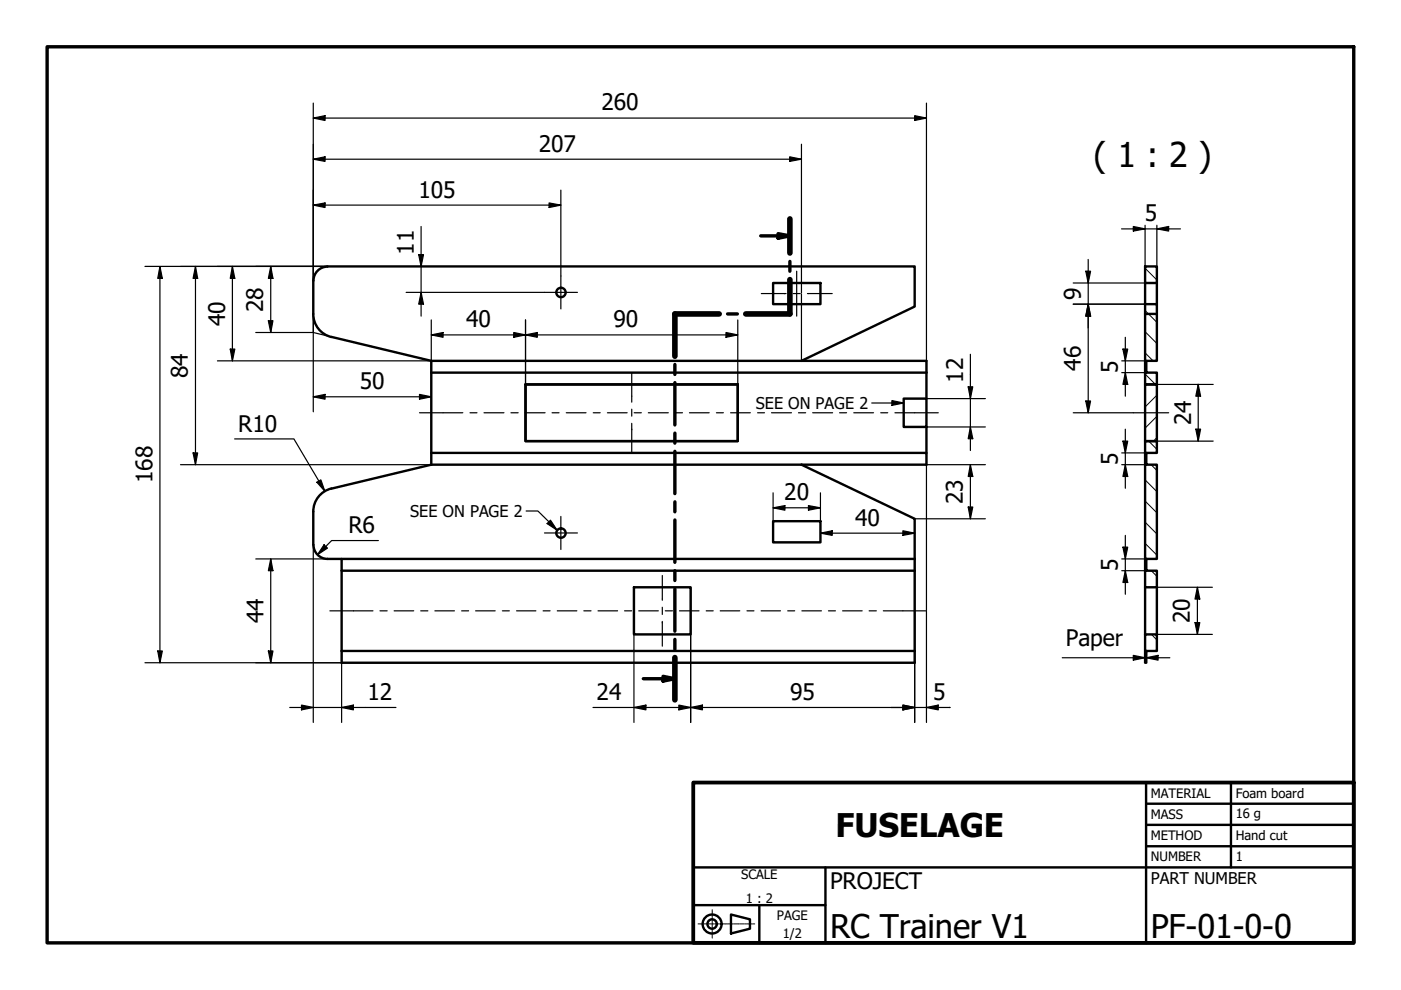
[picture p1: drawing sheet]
<svg xmlns="http://www.w3.org/2000/svg" width="297mm" height="210mm" viewBox="0 0 297 210" stroke-linecap="round" stroke-linejoin="round" font-family="sans-serif">
<!-- layer: Hatch (ISO) -->
<g fill="none" stroke="#000" stroke-width=".21">
<path d="M242.8 56.9l2.5 2.5M242.8 79.3l2.2 2.2M242.8 74.8l1.7 1.7M242.8 70.3l2.5 2.5M242.8 65.8l2.5 2.5M242.8 97.3l.2 .2M243.1 81.5l-.3 .3M243.5 93.5l1.8 1.8M244.1 98.5l1.2 1.3M245.3 92.8l-.7 .7M245.3 88.3l-2.5 2.5M245.3 83.8l-2.5 2.5"/>
<path d="M242.8 119.7l.2 .2M242.8 115.2l2.5 2.5M242.8 110.7l2.5 2.5M242.8 106.2l2.5 2.5M242.8 101.7l2.5 2.5M242.8 124.2l.3 .3M242.8 137.7l.3 .3M244.1 121l1.2 1.2M244.1 134.5l1.2 1.2"/>
</g>
<!-- layer: Visible (ISO) -->
<g fill="none" stroke="#000" stroke-width=".51">
<path d="M66.4 59.5v7.1a5 5 0 0 0 3.9 4.9l21.1 5M66.5 59.5a2.98 2.98 0 0 1 2.9-3h124.5v8.5l-24 11.5M242.8 56.5h2.5v3.5h-2.5zM91.4 76.5h105v8M91.4 76.5v22M91.4 79h105M163.9 60h10v4.5h-10zM242.8 66.6h2.5v9.9h-2.3v2.5h2.3v2.5h-2.5zM242.8 64.5h2.5v2.1M242.8 60v6.6M245.3 60v4.5M91.4 96h105v2.5h-105"/>
<path d="M91.4 98.5l-21.1 5.1M111.4 81.5h45v12h-45zM169.9 98.5l24 11.5v8.5M191.6 84.5h4.8v6h-4.8zM196.4 90.5v5.5M242.8 81.5h2.5v12h-2.5zM242.8 93.5h2.5v2.5h-2.3v2.5h2.3v20h-2.3v2.5h2.3v3.5h-2.5zM66.5 115.5a2.98 2.98 0 0 0 2.9 3h124.5M70.3 103.6a5 5 0 0 0-3.9 4.9v7M72.4 118.5v22h121.5v-22M163.9 110.5h10v4.5h-10zM72.4 138h121.5"/>
<path d="M72.4 121h121.5M134.4 124.5h12v10h-12zM242.8 134.5h2.5v3.5h-2.3v2.5h-.2zM242.8 124.5v10M245.3 124.5v10"/>
<circle cx="118.9" cy="62" r=".99"/>
<circle cx="118.9" cy="113" r=".99"/>
</g>
<!-- layer: Section Line (ISO) -->
<g fill="none" stroke="#000" stroke-width=".72">
<path d="M161.3 50h6.2M165 49.5l2.5 .5-2.5 .5zM167.5 46.4v7.3M167.5 55.4v2.1M167.5 59.3v7.3h-9.4M143.1 77.3v2.1M152.5 66.6h-9.4v8.9M154.3 66.6h2M143.1 81.1v9M143.1 91.8v2.2M143.1 95.7v9M143.1 106.4v2.1"/>
<path d="M143.1 110.3v8.9M143.1 121v2.1M143.1 124.9v8.9M143.1 135.6v2.1M143.1 139.4v9M136.4 143.9h6.7M140.6 143.4l2.5 .5-2.5 .5z"/>
</g>
<path d="M167.5 46.4v7.3M167.5 59.3v7.3h-9.4M152.5 66.6h-9.4v8.9M143.1 139.4v9" fill="none" stroke="#000" stroke-width="1.2"/>
<g fill="#000">
<path d="M165 49.5l2.5 .5-2.5 .5z" fill-rule="evenodd"/>
<path d="M140.6 143.4l2.5 .5-2.5 .5z" fill-rule="evenodd"/>
</g>
<!-- layer: Title (ISO) -->
<g fill="none" stroke="#000" stroke-width=".51">
<path d="M243 179.4h44M243 174.9h44M243 170.4h44M243 165.9v34M261 165.9v18M147 191.9h28M147 183.9h140M155 193.9l4 1v2l-4 1zM161 191.9v8M175 183.9v16"/>
<circle cx="151" cy="195.9" r="2.01"/>
<circle cx="151" cy="195.9" r=".99"/>
</g>
<g fill="none" stroke="#000" stroke-width=".21">
<path d="M148 195.9h.5M148.5 195.9h.3M148.9 195.9h.9M149.9 195.9h.2M150.2 195.9h.9M151 192.9v.4M151 193.4v.2M151 193.7v.8M151 194.6v.2M151 194.9v.8M151 195.8v.2M151 196.1v.8"/>
<path d="M151 197v.2M151 197.3v.8M151 198.2v.2M151 198.5v.4M151.2 195.9h.2M151.6 195.9h.8M152.6 195.9h.2M152.9 195.9h.9M153.9 195.9h.2M154.2 195.9h.9M155.2 195.9h.2M155.6 195.9h.9"/>
<path d="M156.5 195.9h.3M156.9 195.9h.9M157.9 195.9h.2M158.2 195.9h.9M159.2 195.9h.2M159.6 195.9h.4"/>
</g>
<path d="M147 165.9h140v34h-140z" fill="none" stroke="#000" stroke-width=".8"/>
<!-- layer: Border (ISO) -->
<path d="M10 9.9h277v190h-277z" fill="none" stroke="#000" stroke-width=".72"/>
<!-- layer: Sketch Geometry (ISO) -->
<path d="M66.4 66.6v3.9l3.9 .9" fill="none" stroke="#000" stroke-width=".25"/>
<!-- layer: Centerline (ISO) -->
<g fill="none" stroke="#000" stroke-width=".25">
<path d="M168.9 57.5v9.5M133.9 79v6.3M161.4 62.2h5.3M168.2 62.2h1.5M171.2 62.2h5.2M88.9 87.5h9.2M99.7 87.5h1.4M102.6 87.5h4.2M108.3 87.5h1.6M111.3 87.5h4.3M117.1 87.5h1.4M120.1 87.5h4.1"/>
<path d="M125.8 87.5h1.5M128.8 87.5h4.2M133.9 86.8v1.4M133.9 89.8v6.2M134.5 87.5h1.5M137.5 87.5h4.2M143.2 87.5h1.5M146.2 87.5h4.2M151.9 87.5h1.5M154.9 87.5h4.2M160.6 87.5h1.5M163.6 87.5h4.2"/>
<path d="M169.3 87.5h1.5M172.3 87.5h4.2M178 87.5h1.5M181 87.5h4.2M186.7 87.5h1.5M189.7 87.5h9.2M240.3 87.5h7.5M69.9 129.5h9.2M80.6 129.5h1.5M83.6 129.5h4.1M89.2 129.5h1.5M92.2 129.5h4.2"/>
<path d="M97.9 129.5h1.5M100.8 129.5h4.2M106.5 129.5h1.5M109.5 129.5h4.1M115.1 129.5h1.5M118.2 129.5h4.1M123.8 129.5h1.5M126.8 129.5h4.1M132.4 129.5h1.5M135.4 129.5h4.2M140.4 122v5.3M140.4 128.7v1.6"/>
<path d="M140.4 131.8v5.2M141.1 129.5h1.5M144.1 129.5h4.1M149.7 129.5h1.5M152.7 129.5h4.1M158.4 129.5h1.5M161.4 129.5h4.1M167 129.5h1.5M170 129.5h4.2M175.6 129.5h1.5M178.6 129.5h4.2M184.3 129.5h1.5"/>
<path d="M187.3 129.5h9.1"/>
</g>
<!-- layer: Center Mark (ISO) -->
<path d="M118.9 58.5v7M115.4 62h7M115.4 113h7M118.9 109.5v7" fill="none" stroke="#000" stroke-width=".25"/>
<!-- layer: Dimension (ISO) -->
<g fill="none" stroke="#000" stroke-width=".25">
<path d="M66.4 25l2.5-.5v1zM66.4 33.8l2.5-.6v1zM66.4 25h130M66.4 21.9v37.6M66.4 33.8h103.5M167.4 33.2l2.5 .6-2.5 .4zM169.9 30.6v31.6M193.9 24.5l2.5 .5-2.5 .5zM196.4 21.9v57.1M30.7 56.5h38.7M33.9 56.5l.5 2.5h-1zM33.9 56.5v84"/>
<path d="M41.4 56.5l.5 2.5h-1zM41.4 56.5v42M49.3 56.5l.5 2.5h-1zM49.3 56.5v20M57.4 56.5l.5 2.5h-1zM57.4 56.5v14M66.4 43.5l2.5-.5v1zM66.4 43.5h52.5M88.8 54h1l-.5 2.5zM89.3 48v19M116.4 43l2.5 .5-2.5 .5zM118.9 40.3v18.2"/>
<path d="M230.2 57.5h1l-.5 2.5zM230.7 55v32.5M237.8 48.5h12.5M240.3 48l2.5 .5-2.5 .5zM242.8 47.8v8.7M245.3 48.5l2.5-.5v1zM245.3 47.8v16.7M46.1 76.5h45.3M48.8 74h1l-.5 2.5zM54.2 70.5h12.2M56.9 68h1l-.5 2.5zM66.4 66.6v20.7"/>
<path d="M86.1 62h29.3M89.3 62l.5 2.5h-1zM91.4 71l2.5-.5v1zM91.4 71h65M91.4 67.8v11.2M108.9 70.5l2.5 .5-2.5 .5zM111.4 71l2.5-.5v1zM111.4 67.8v13.7M153.9 70.5l2.5 .5-2.5 .5zM156.4 67.8v13.7M169.9 62.4v14.1M205.7 75.1v20.4"/>
<path d="M227.5 60h15.3M227.5 64.5h15.3M230.7 64.5l.5 2.5h-1zM237.8 79h5.2M237.8 76.5h5.2M238.1 74h1l-.5 2.5zM238.6 79l.5 2.5h-1zM238.6 71.5v12.5M38.3 98.5h53.1M40.9 96h1l-.5 2.5zM49.7 93.1h12.6l6.6 11.1M66.4 84.1l2.5-.5v1z"/>
<path d="M66.4 84.1h25M88.9 83.6l2.5 .5-2.5 .5zM191.6 84.5h17.3M191.6 90.5h17.3M196.4 96v33.4M196.4 98.5h12.5M205.3 82h.9l-.5 2.5zM205.7 98.5l.5 2.5h-.9zM205.7 90.5l.5 2.5h-.9zM205.7 98.5v11.5M227.5 87.5h12.8M230.2 85h1l-.5 2.5z"/>
<path d="M237.8 98.5h5.2M237.8 96h5.2M238.1 93.5h1l-.5 2.5zM238.6 98.5l.5 2.5h-1zM238.6 91v12.5M245.3 93.5h11.9M245.3 81.5h11.9M253.5 91h1.1l-.6 2.5zM254 81.5l.6 2.5h-1.1zM254 81.5v12M54.2 118.5h15.2M57.4 118.5l.5 2.5h-1z"/>
<path d="M57.4 118.5v22M66.4 115.5v37.7M67.2 102.2l.8-.5 .9 2.5zM68.7 115.5l.7 .7-2.1 1.4zM80.2 114.6h-9.9l-3 3M163.9 107.7l2.5-.5v1zM163.9 107.7h10M163.9 104.5v6M171.4 107.2l2.5 .5-2.5 .5zM173.9 113l2.5-.5v1zM173.9 104.5v6M173.9 113h20"/>
<path d="M191.4 112.5l2.5 .5-2.5 .5zM193.9 110h15M193.9 118.5v10.9M205.3 107.5h.9l-.5 2.5zM237.8 118.5h5.2M238.1 116h1l-.5 2.5zM238.6 113.5v12.5M33.4 138h1l-.5 2.5zM56.9 138h1l-.5 2.5zM72.4 138v15.2M134.4 124.5v4.9M134.4 129.6v23.6"/>
<path d="M146.4 124.5v4.9M146.4 129.6v23.6M193.9 129.6v23.6M196.4 129.6v23.6M225.2 139.5h22.8M237.8 121h5.2M238.6 121l.5 2.5h-1zM240.3 139l2.5 .5-2.5 .5zM243 139.5l2.5-.5v1zM245.3 124.5h11.7M245.3 134.5h11.7M253.4 132h1l-.5 2.5z"/>
<path d="M253.9 124.5l.5 2.5h-1zM253.9 124.5v10M30.7 140.5h41.7M61.4 150h22.5M63.9 149.5l2.5 .5-2.5 .5zM72.4 150l2.5-.5v1zM125.7 150h75.7M134.4 150l2.5-.5v1zM143.9 149.5l2.5 .5-2.5 .5zM146.4 150l2.5-.5v1zM191.4 149.5l2.5 .5-2.5 .5zM196.4 150l2.5-.5v1z"/>
</g>
<g fill="#000">
<path d="M66.4 25l2.5-.5v1z" fill-rule="evenodd"/>
<path d="M66.4 33.8l2.5-.6v1z" fill-rule="evenodd"/>
<path d="M167.4 33.2l2.5 .6-2.5 .4z" fill-rule="evenodd"/>
<path d="M193.9 24.5l2.5 .5-2.5 .5z" fill-rule="evenodd"/>
<path d="M33.9 56.5l.5 2.5h-1z" fill-rule="evenodd"/>
<path d="M41.4 56.5l.5 2.5h-1z" fill-rule="evenodd"/>
<path d="M49.3 56.5l.5 2.5h-1z" fill-rule="evenodd"/>
<path d="M57.4 56.5l.5 2.5h-1z" fill-rule="evenodd"/>
<path d="M66.4 43.5l2.5-.5v1z" fill-rule="evenodd"/>
<path d="M88.8 54h1l-.5 2.5z" fill-rule="evenodd"/>
<path d="M116.4 43l2.5 .5-2.5 .5z" fill-rule="evenodd"/>
<path d="M230.2 57.5h1l-.5 2.5z" fill-rule="evenodd"/>
<path d="M240.3 48l2.5 .5-2.5 .5z" fill-rule="evenodd"/>
<path d="M245.3 48.5l2.5-.5v1z" fill-rule="evenodd"/>
<path d="M48.8 74h1l-.5 2.5z" fill-rule="evenodd"/>
<path d="M56.9 68h1l-.5 2.5z" fill-rule="evenodd"/>
<path d="M89.3 62l.5 2.5h-1z" fill-rule="evenodd"/>
<path d="M91.4 71l2.5-.5v1z" fill-rule="evenodd"/>
<path d="M108.9 70.5l2.5 .5-2.5 .5z" fill-rule="evenodd"/>
<path d="M111.4 71l2.5-.5v1z" fill-rule="evenodd"/>
<path d="M153.9 70.5l2.5 .5-2.5 .5z" fill-rule="evenodd"/>
<path d="M230.7 64.5l.5 2.5h-1z" fill-rule="evenodd"/>
<path d="M230.7 64.5l.5 2.5h-1z" fill-rule="evenodd"/>
<path d="M238.1 74h1l-.5 2.5z" fill-rule="evenodd"/>
<path d="M40.9 96h1l-.5 2.5z" fill-rule="evenodd"/>
<path d="M66.4 84.1l2.5-.5v1z" fill-rule="evenodd"/>
<path d="M88.9 83.6l2.5 .5-2.5 .5z" fill-rule="evenodd"/>
<path d="M205.3 82h.9l-.5 2.5z" fill-rule="evenodd"/>
<path d="M205.7 90.5l.5 2.5h-.9z" fill-rule="evenodd"/>
<path d="M230.2 85h1l-.5 2.5z" fill-rule="evenodd"/>
<path d="M238.1 93.5h1l-.5 2.5z" fill-rule="evenodd"/>
<path d="M238.6 79l.5 2.5h-1z" fill-rule="evenodd"/>
<path d="M253.5 91h1.1l-.6 2.5z" fill-rule="evenodd"/>
<path d="M254 81.5l.6 2.5h-1.1z" fill-rule="evenodd"/>
<path d="M67.2 102.2l.8-.5 .9 2.5z" fill-rule="evenodd"/>
<path d="M68.7 115.5l.7 .7-2.1 1.4z" fill-rule="evenodd"/>
<path d="M163.9 107.7l2.5-.5v1z" fill-rule="evenodd"/>
<path d="M171.4 107.2l2.5 .5-2.5 .5z" fill-rule="evenodd"/>
<path d="M173.9 113l2.5-.5v1z" fill-rule="evenodd"/>
<path d="M191.4 112.5l2.5 .5-2.5 .5z" fill-rule="evenodd"/>
<path d="M205.3 107.5h.9l-.5 2.5z" fill-rule="evenodd"/>
<path d="M205.7 98.5l.5 2.5h-.9z" fill-rule="evenodd"/>
<path d="M238.1 116h1l-.5 2.5z" fill-rule="evenodd"/>
<path d="M238.6 98.5l.5 2.5h-1z" fill-rule="evenodd"/>
<path d="M33.4 138h1l-.5 2.5z" fill-rule="evenodd"/>
<path d="M56.9 138h1l-.5 2.5z" fill-rule="evenodd"/>
<path d="M57.4 118.5l.5 2.5h-1z" fill-rule="evenodd"/>
<path d="M238.6 121l.5 2.5h-1z" fill-rule="evenodd"/>
<path d="M240.3 139l2.5 .5-2.5 .5z" fill-rule="evenodd"/>
<path d="M243 139.5l2.5-.5v1z" fill-rule="evenodd"/>
<path d="M253.4 132h1l-.5 2.5z" fill-rule="evenodd"/>
<path d="M253.9 124.5l.5 2.5h-1z" fill-rule="evenodd"/>
<path d="M63.9 149.5l2.5 .5-2.5 .5z" fill-rule="evenodd"/>
<path d="M72.4 150l2.5-.5v1z" fill-rule="evenodd"/>
<path d="M134.4 150l2.5-.5v1z" fill-rule="evenodd"/>
<path d="M143.9 149.5l2.5 .5-2.5 .5z" fill-rule="evenodd"/>
<path d="M146.4 150l2.5-.5v1z" fill-rule="evenodd"/>
<path d="M191.4 149.5l2.5 .5-2.5 .5z" fill-rule="evenodd"/>
<path d="M191.4 149.5l2.5 .5-2.5 .5z" fill-rule="evenodd"/>
<path d="M196.4 150l2.5-.5v1z" fill-rule="evenodd"/>
</g>
<!-- layer: Symbol (ISO) -->
<path d="M184.8 85.4h6.8M189.1 84.9l2.5 .5-2.5 .6zM111.5 108.3h2.5l4.1 4.1M116 111l.7-.7 1.4 2.1z" fill="none" stroke="#000" stroke-width=".25"/>
<g fill="#000">
<path d="M189.1 84.9l2.5 .5-2.5 .6z" fill-rule="evenodd"/>
<path d="M116 111l.7-.7 1.4 2.1z" fill-rule="evenodd"/>
</g>
<text font-size="7.2" x="231.9" y="35.3">( 1 : 2 )</text>
<g font-size="6.9">
<text x="177.2" y="177.4">FUSELAGE</text>
<text x="176" y="198.8">RC Trainer V1</text>
<text x="244" y="198.8">PF-01-0-0</text>
</g>
<g font-size="4.8">
<text x="127.5" y="23.4">260</text>
<text x="114.3" y="32.1">207</text>
<text x="88.7" y="41.9">105</text>
<text x="242.7" y="46.9">5</text>
<text x="87.8" y="54" transform="rotate(-90 87.8 54)">11</text>
<text x="229.2" y="63.6" transform="rotate(-90 229.2 63.6)">9</text>
<text x="47.7" y="69.1" transform="rotate(-90 47.7 69.1)">40</text>
<text x="55.8" y="66.1" transform="rotate(-90 55.8 66.1)">28</text>
<text x="98.8" y="69.4">40</text>
<text x="130" y="69.4">90</text>
<text x="39.8" y="80.2" transform="rotate(-90 39.8 80.2)">84</text>
<text x="76.3" y="82.5">50</text>
<text x="204.2" y="81.1" transform="rotate(-90 204.2 81.1)">12</text>
<text x="229.2" y="78.6" transform="rotate(-90 229.2 78.6)">46</text>
<text x="237" y="79.1" transform="rotate(-90 237 79.1)">5</text>
<text x="50.5" y="91.5">R10</text>
<text x="252.5" y="90.1" transform="rotate(-90 252.5 90.1)">24</text>
<text x="237" y="98.6" transform="rotate(-90 237 98.6)">5</text>
<text x="32.3" y="102.5" transform="rotate(-90 32.3 102.5)">168</text>
<text x="166.3" y="106.1">20</text>
<text x="204.2" y="106.9" transform="rotate(-90 204.2 106.9)">23</text>
<text x="73.9" y="113">R6</text>
<text x="181.3" y="111.4">40</text>
<text x="237" y="121.1" transform="rotate(-90 237 121.1)">5</text>
<text x="55.9" y="132.1" transform="rotate(-90 55.9 132.1)">44</text>
<text x="226" y="137">Paper</text>
<text x="252.3" y="132.1" transform="rotate(-90 252.3 132.1)">20</text>
<text x="77.9" y="148.5">12</text>
<text x="126.5" y="148.5">24</text>
<text x="167.6" y="148.4">95</text>
<text x="197.9" y="148.4">5</text>
<text x="176" y="188.5">PROJECT</text>
</g>
<g font-size="3.4">
<text x="160.3" y="86.7">SEE ON PAGE 2</text>
<text x="87" y="109.6">SEE ON PAGE 2</text>
<text x="244" y="187.4">PART NUMBER</text>
</g>
<g font-size="2.8">
<text x="244" y="169.1">MATERIAL</text>
<text x="244" y="173.7">MASS</text>
<text x="262" y="169.2">Foam board</text>
<text x="262" y="173.4">16 g</text>
<text x="244" y="178.2">METHOD</text>
<text x="262" y="178.2">Hand cut</text>
<text x="244" y="182.6">NUMBER</text>
<text x="262" y="182.6">1</text>
<text x="157.1" y="186.5">SCALE</text>
<text x="158.2" y="191.4">1 : 2</text>
<text x="164.7" y="195">PAGE</text>
<text x="166" y="199">1/2</text>
</g>
</svg>
